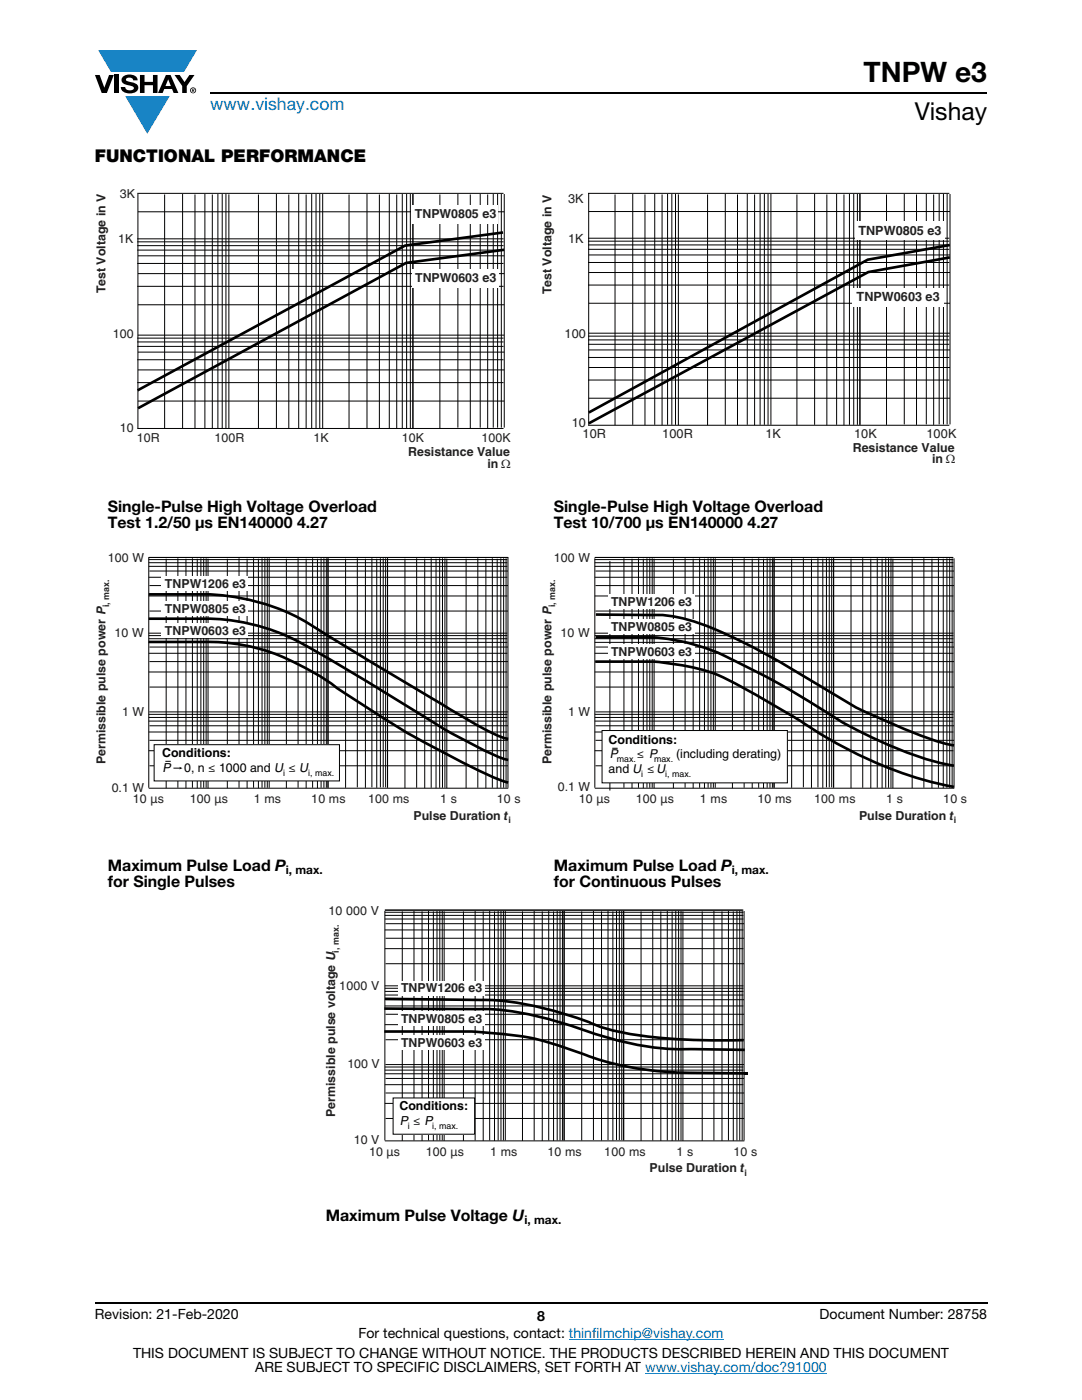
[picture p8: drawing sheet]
<svg xmlns="http://www.w3.org/2000/svg" width="216mm" height="279mm" viewBox="0 0 216 279" stroke-linecap="round" stroke-linejoin="round" font-family="sans-serif">
<g fill="#147fc3">
<path d="M19.6 10h19.7l-2.6 4.3h-1.1h-13.5z"/>
<path d="M25 19.2h8.9l-4.5 7.5z"/>
</g>
<g fill="#000">
<path d="M18.9 15h1l.9 2.5 1-2.5h.9l-1.4 3.6h-1zM22.9 15h.9v3.6h-.9zM24.6 15.3a2.1 2.1 0 0 1 2.8 .3l.1 .4h-.9a.79 .79 0 0 0-.7-.5 .79 .79 0 0 0-.8 .4l.3 .3 1 .2a1.08 1.08 0 0 1 1.2 1 1.08 1.08 0 0 1-1.1 1.2 1.73 1.73 0 0 1-2.4-1.2h.9a.96 .96 0 0 0 .8 .6 .96 .96 0 0 0 .9-.4 1.31 1.31 0 0 0-1.2-.6 1.03 1.03 0 0 1-1.1-.6 1.03 1.03 0 0 1 .2-1.1zM27.9 15h.9v1.3h1.7v-1.3h.9v3.6h-.9v-1.6h-1.7v1.6h-.9zM34.8 15h1.1l.9 1.4 1-1.4h1l-1.5 2.2v1.4h-.9v-1.4z"/>
<path d="M33.6 15.9l.5 1.3h-1.1zM33.1 15l-1.6 3.6h1l.3-.8h1.5l.3 .8h1l-1.6-3.6z"/>
<path d="M38.4 17.8h.2v.2h-.2zM38.3 17.7v.7h.1v-.3l.4 .3-.2-.3 .2-.2-.1-.2z"/>
<path d="M38.1 18a.46 .46 0 0 1 .9 0 .46 .46 0 0 1-.9 0zM37.9 18a.6 .6 0 0 0 1.2 0 .6 .6 0 0 0-1.2 0z"/>
</g>
<path d="M42 18.6h155M18.9 260h178.1" fill="none" stroke="#000" stroke-width=".36"/>
<path d="M113.5 267.3h30.9M128.7 274h36.3" fill="none" stroke="#007ec4" stroke-width=".2"/>
<path d="M18.9 37.4h83v56.5h-83z" fill="#fff"/>
<g fill="none" stroke="#000" stroke-width=".2">
<path d="M27.4 38.6h73.1M27.5 38.7v46.7M32.9 38.8v46.7M36.4 38.7v46.7M38.9 38.8v46.7M40.9 38.7v46.7M42.4 38.8v46.7M43.5 38.7v46.7M44.3 38.7v46.7M45.1 38.7v46.7M45.7 38.8v46.7M51.6 38.8v46.7"/>
<path d="M55.2 38.7v46.7M57.6 38.8v46.7M59.6 38.7v46.7M61.1 38.8v46.7M62.2 38.7v46.7M63.1 38.7v46.7M63.8 38.7v46.7M64.4 38.7v46.7M69.6 38.8v46.7M73.2 38.7v46.7M75.7 38.8v46.7M77.7 38.7v46.7"/>
<path d="M79.2 38.8v46.7M80.3 38.7v46.7M81.1 38.7v46.7M81.9 38.7v46.7M82.4 38.7v46.7M87.8 38.8v46.6M91.4 38.7v46.6M93.8 38.8v46.6M95.8 38.7v46.6M97.3 38.8v46.6M98.4 38.7v46.6M99.3 38.7v46.6"/>
<path d="M100 38.7v46.6M100.6 38.7v46.6M27.4 48.3h73.1M27.4 49h73.1M27.4 49.9h73.1M27.4 52.6h73.1M27.4 57.1h73.1M27.4 47.7h73.1M27.5 51.1h73.1M27.5 54.6h73.1M27.5 42.3h73.1M27.4 67.5h73.1"/>
<path d="M27.4 68.2h73.1M27.4 69.1h73.1M27.4 71.8h73.1M27.4 76.4h73.1M27.5 66.9h73.1M27.5 70.3h73.1M27.5 73.8h73.1M27.5 60.8h73.1M27.4 85.5h73.1M27.5 80h73.1"/>
</g>
<path d="M100.4 46.4l-19.6 2.6-53.3 28.9M100.6 49.9l-19.6 2.6-53.5 29" fill="none" stroke="#000" stroke-width=".53"/>
<g fill="#fff">
<path d="M82.1 40.9h17.3v3.7h-17.3z"/>
<path d="M82.2 53.8h17.3v3.7h-17.3z"/>
<path d="M107.9 38.3h83v54.7h-83z"/>
</g>
<g fill="none" stroke="#000" stroke-width=".2">
<path d="M117.3 38.6h72.1M117.5 38.5v46.3M122.7 38.8v46.1M126.3 38.7v46.1M128.7 38.8v46.1M130.6 38.7v46.1M132.1 38.8v46.1M133.2 38.7v46.1M134.1 38.7v46.1M134.8 38.7v46.1M135.4 38.8v46.1M141.2 38.8v46.1"/>
<path d="M144.7 38.7v46.1M147.2 38.8v46.1M149.1 38.7v46.1M150.6 38.8v46.1M151.7 38.7v46.1M152.5 38.7v46.1M153.3 38.7v46.1M153.8 38.7v46.1M159 38.8v46.1M162.5 38.7v46.1M165 38.8v46.1M166.9 38.7v46.1"/>
<path d="M168.4 38.8v46.1M169.5 38.7v46.1M170.4 38.7v46.1M171.1 38.7v46.1M171.6 38.7v46.1M176.9 38.8v46M180.4 38.7v46M182.9 38.8v46M184.8 38.7v46M186.3 38.8v46M187.4 38.7v46M188.3 38.7v46"/>
<path d="M189 38.7v46M189.6 38.7v46M117.3 48.1h72.1M117.3 48.9h72.1M117.3 49.8h72.1M117.3 52.4h72.1M117.3 56.9h72.1M117.3 47.5h72.1M117.5 50.9h72.1M117.5 54.4h72.1M117.5 42.2h72.1M117.3 67.1h72.1"/>
<path d="M117.3 67.8h72.1M117.3 68.7h72.1M117.3 71.3h72.1M117.3 75.8h72.1M117.4 66.5h72.1M117.5 69.8h72.1M117.5 73.3h72.1M117.5 60.5h72.1M117.5 79.5h72.1M117.3 84.9h72.1"/>
</g>
<path d="M189.5 48.9l-16.4 2.9-55.6 30.5M189.5 51.4l-16.2 2.9-55.8 30.2" fill="none" stroke="#000" stroke-width=".53"/>
<g fill="#fff">
<path d="M170.7 44.1h17.9v3.7h-17.9z"/>
<path d="M170.1 57.5h18.3v3.7h-18.3z"/>
<path d="M18.9 110.1h85v54.6h-85z"/>
</g>
<g fill="none" stroke="#000" stroke-width=".2">
<path d="M29.7 118.9h71.5M29.7 115.2h71.5M29.7 113h71.5M29.7 112.3h71.5M29.7 111.7h71.5M29.8 116.9h71.6M29.8 114h71.6M33.2 111.5v45.8M35.5 111.4v45.8M37.1 111.5v45.8M38.4 111.4v45.8M39.4 111.5v45.8"/>
<path d="M40.1 111.4v45.8M40.6 111.4v45.8M41.1 111.4v45.8M41.5 111.5v45.8M45.4 111.5v45.8M47.7 111.4v45.8M49.3 111.5v45.8M50.6 111.4v45.8M51.6 111.5v45.8M52.3 111.4v45.8M52.9 111.4v45.8M53.3 111.4v45.8"/>
<path d="M53.7 111.4v45.8M57.1 111.5v45.8M59.5 111.4v45.8M61.1 111.5v45.8M62.4 111.4v45.8M63.3 111.5v45.8M64.1 111.4v45.8M64.6 111.4v45.8M65.1 111.4v45.8M65.4 111.4v45.8M69 111.5v45.7M71.3 111.4v45.7"/>
<path d="M72.9 111.5v45.7M74.2 111.4v45.7M75.2 111.5v45.7M75.9 111.4v45.7M76.5 111.4v45.7M76.9 111.4v45.7M77.3 111.4v45.8M80.8 111.5v45.8M83.1 111.4v45.8M84.7 111.5v45.8M86 111.4v45.8M87 111.5v45.8"/>
<path d="M87.7 111.4v45.8M88.3 111.4v45.8M88.8 111.4v45.8M89.2 111.5v45.8M93 111.5v45.8M95.3 111.4v45.8M97 111.5v45.8M98.2 111.4v45.8M99.2 111.5v45.8M99.9 111.4v45.8M100.5 111.4v45.8M101 111.4v45.8"/>
<path d="M101.4 111.2v46M101.4 111.3h-71.7v45.9M29.7 126.4h71.5M29.7 134.1h71.5M29.7 130.4h71.5M29.7 128.2h71.5M29.7 127.5h71.5M29.7 126.8h71.5M29.8 137.1h71.6M29.8 121.9h71.6M29.8 132h71.6M29.8 129.1h71.6"/>
<path d="M29.7 157.3h71.7M29.7 149.8h71.5M29.7 146.1h71.5M29.7 143.9h71.5M29.7 143.2h71.5M29.7 142.6h71.5M29.8 142.1h71.5M29.8 152.8h71.6M29.8 147.7h71.6M29.8 144.8h71.6"/>
</g>
<g fill="#fff">
<path d="M32.3 114.9h17.1v3h-17.1z"/>
<path d="M32.3 120h17.1v3h-17.1z"/>
<path d="M32.3 124.3h17.1v3h-17.1z"/>
<path d="M30.8 148.6h36.9v7.3h-36.9z"/>
</g>
<path d="M30.8 148.6h36.9v7.3h-36.9zM33 151.9h1.1M34.6 153.3h1.4" fill="none" stroke="#000" stroke-width=".2"/>
<path d="M35.8 153l.6 .3-.6 .3 .1-.3z" fill="#000"/>
<path d="M29.7 118.6h11.9a43.6 43.6 0 0 1 23.7 8.2l23.8 14.3a79.6 79.6 0 0 0 11.6 6.2l.7 .1M29.6 128.1h11.9a38.3 38.3 0 0 1 19.4 5.2 45.7 45.7 0 0 1 7.1 4.5 187.9 187.9 0 0 0 32.5 18.1l.9 .3M29.7 123.5h11.9a41.6 41.6 0 0 1 21.7 6.6l18.3 11a112.7 112.7 0 0 0 19.1 10.4l.7 .1" fill="none" stroke="#000" stroke-width=".53"/>
<path d="M107.9 110.1h85.1v54.6h-85.1z" fill="#fff"/>
<g fill="none" stroke="#000" stroke-width=".2">
<path d="M118.7 111.3h71.5M118.7 118.9h71.5M118.7 115.2h71.5M118.7 113h71.5M118.7 112.3h71.5M118.7 111.7h71.5M118.7 111.4v45.8M118.8 116.9h71.6M118.8 114h71.6M121.7 112v45.8M124.5 111.4v45.8M126.1 111.5v45.8"/>
<path d="M127.4 111.4v45.8M128.4 111.5v45.8M129.1 111.4v45.8M129.7 111.4v45.8M130.1 111.4v45.8M130.5 111.5v45.8M134.4 111.5v45.8M136.7 111.4v45.8M138.3 111.5v45.8M139.6 111.4v45.8M140.6 111.5v45.8M141.3 111.4v45.8"/>
<path d="M141.9 111.4v45.8M142.3 111.4v45.8M142.7 111.4v45.8M146.1 111.5v45.8M148.5 111.4v45.8M150.1 111.5v45.8M151.4 111.4v45.8M152.4 111.5v45.8M153.1 111.4v45.8M153.6 111.4v45.8M154.1 111.4v45.8M154.5 111.4v45.8"/>
<path d="M158 111.5v45.7M160.3 111.4v45.7M161.9 111.5v45.7M163.2 111.4v45.7M164.2 111.5v45.7M164.9 111.4v45.7M165.5 111.4v45.7M166 111.4v45.7M166.3 111.4v45.8M169.8 111.5v45.8M172.1 111.4v45.8M173.8 111.5v45.8"/>
<path d="M175 111.4v45.8M176 111.5v45.8M176.7 111.4v45.8M177.3 111.4v45.8M177.8 111.4v45.8M178.2 111.5v45.8M182 111.5v45.8M184.3 111.4v45.8M186 111.5v45.8M187.2 111.4v45.8M188.2 111.5v45.8M188.9 111.4v45.8"/>
<path d="M189.5 111.4v45.8M190 111.4v45.8M190.4 111.4v45.8M118.7 126.4h71.5M118.7 134.1h71.5M118.7 130.4h71.5M118.7 128.2h71.5M118.7 127.5h71.5M118.7 126.8h71.5M118.8 137.1h71.6M118.8 121.9h71.6M118.8 132h71.6"/>
<path d="M118.8 129.1h71.6M118.7 157.3h71.7M118.7 149.8h71.5M118.7 146.1h71.5M118.7 143.9h71.5M118.7 143.2h71.5M118.7 142.6h71.5M118.8 142.1h71.5M118.8 152.8h71.6M118.8 147.7h71.6M118.8 144.8h71.6"/>
</g>
<g fill="#fff">
<path d="M121.3 118.6h17.2v3h-17.2z"/>
<path d="M121.3 123.5h17.2v3h-17.2z"/>
<path d="M121.3 128.5h17.2v3h-17.2z"/>
</g>
<path d="M118.8 132h11.7a40.3 40.3 0 0 1 19.9 6.4l7.1 4.2a131.4 131.4 0 0 0 17.6 9.8 70.2 70.2 0 0 0 15.2 4.6M118.9 127.2h5.3a43.8 43.8 0 0 1 12 .9l.9 .1a43.1 43.1 0 0 1 11.1 4.5 210.7 210.7 0 0 1 20.5 11.8 86.2 86.2 0 0 0 19.7 7.9l1.9 .4M118.9 122.6l11.7 .1a23.5 23.5 0 0 1 9.8 2 115 115 0 0 1 16.1 7.9l14.3 8.6 1.8 .8a113.9 113.9 0 0 0 16.6 6.6l1.2 .2" fill="none" stroke="#000" stroke-width=".53"/>
<path d="M120.1 145.8h37v10.4h-37z" fill="#fff"/>
<path d="M120.1 145.8h37v10.4h-37zM122.2 149.3h1" fill="none" stroke="#000" stroke-width=".2"/>
<path d="M64.8 180.4h86.3v54.7h-86.3z" fill="#fff"/>
<g fill="none" stroke="#000" stroke-width=".2">
<path d="M76.8 181.6h71.5M76.8 196.7h71.5M76.8 189.3h71.5M76.8 185.6h71.5M76.8 198.6h71.5M76.8 183.4h71.5M76.8 197.9h71.5M76.8 182.7h71.5M76.8 197.2h71.5M76.8 182.1h71.5M76.8 181.8v45.8M76.9 192.3h71.6"/>
<path d="M76.9 187.2h71.6M76.9 199.5h71.6M76.9 184.3h71.6M80.3 181.9v45.8M82.6 181.8v45.8M84.2 181.9v45.8M85.5 181.8v45.8M86.5 181.9v45.8M87.2 181.8v45.8M87.8 181.8v45.8M88.2 181.8v45.8M88.6 181.9v45.8"/>
<path d="M92.5 181.9v45.8M94.8 181.8v45.8M96.4 181.9v45.8M97.7 181.8v45.8M98.7 181.9v45.8M99.4 181.8v45.8M100 181.8v45.8M100.4 181.8v45.8M100.8 181.8v45.8M104.3 181.9v45.8M106.6 181.8v45.8M108.2 181.9v45.8"/>
<path d="M109.5 181.8v45.8M110.5 181.9v45.8M111.2 181.8v45.8M111.7 181.8v45.8M112.2 181.8v45.8M112.6 181.8v45.8M116.1 181.9v45.7M118.4 181.8v45.7M120 181.9v45.7M121.3 181.8v45.7M122.3 181.9v45.7M123 181.8v45.7"/>
<path d="M123.6 181.8v45.7M124.1 181.8v45.7M124.4 181.8v45.8M127.9 181.9v45.8M130.3 181.8v45.8M131.9 181.9v45.8M133.2 181.8v45.8M134.1 181.9v45.8M134.8 181.8v45.8M135.4 181.8v45.8M135.9 181.8v45.8M136.3 181.9v45.8"/>
<path d="M140.1 181.9v45.8M142.5 181.8v45.8M144.1 181.9v45.8M145.4 181.8v45.8M146.3 181.9v45.8M147 181.8v45.8M147.6 181.8v45.8M148.1 181.8v45.8M148.5 181.8v45.8M76.8 204.5h71.5M76.8 216.5h71.5M76.8 200.8h71.5"/>
<path d="M76.8 214.3h71.5M76.8 213.6h71.5M76.8 212.9h71.5M76.9 212.5h71.5M76.9 207.5h71.6M76.9 218.1h71.6M76.9 202.4h71.6M76.9 215.2h71.6M76.8 227.7h71.7M76.8 220.2h71.5M76.9 223.2h71.6"/>
</g>
<g fill="#fff">
<path d="M79.4 195.7h17.3v3h-17.3z"/>
<path d="M79.4 201.9h17.3v2.9h-17.3z"/>
<path d="M79.4 206.6h17.3v2.9h-17.3z"/>
</g>
<path d="M76.8 199.3l19.3 .3a62.9 62.9 0 0 1 23.5 5.3 62.2 62.2 0 0 0 17.6 2.6l11.2 .1M76.7 205.9h17.6a61.6 61.6 0 0 1 20.5 3.9 59 59 0 0 0 22.7 4.3l11 .1M76.7 201.3l19 .1a40.6 40.6 0 0 1 12.8 1.7l5 1.5a73.3 73.3 0 0 0 19.2 4.7l15.9 .2" fill="none" stroke="#000" stroke-width=".53"/>
<path d="M78.4 219.1h16.3v7.3h-16.3z" fill="#fff"/>
<path d="M78.4 219.1h16.3v7.3h-16.3z" fill="none" stroke="#000" stroke-width=".2"/>
<text font-size="5.6" x="172.3" y="16.4">TNPW e3</text>
<text font-size="4.9" x="182.5" y="24">Vishay</text>
<text font-size="3.5" fill="#007ec4" x="42" y="21.9">www.vishay.com</text>
<text font-size="3.5" x="18.9" y="32.3">FUNCTIONAL PERFORMANCE</text>
<g font-size="3.2">
<text x="21.5" y="102.2">Single-Pulse High Voltage Overload</text>
<text x="21.5" y="105.3">Test 1.2/50 μs EN140000 4.27</text>
<text x="110.5" y="102.2">Single-Pulse High Voltage Overload</text>
<text x="110.5" y="105.3">Test 10/700 μs EN140000 4.27</text>
<text x="21.5" y="173.9">Maximum Pulse Load P</text>
<text x="110.5" y="173.9">Maximum Pulse Load P</text>
<text x="21.5" y="177">for Single Pulses</text>
<text x="110.5" y="177">for Continuous Pulses</text>
<text x="65" y="243.7">Maximum Pulse Voltage U</text>
</g>
<g font-size="2.8">
<text x="18.9" y="263.3">Revision: 21-Feb-2020</text>
<text x="107.2" y="263.6">8</text>
<text x="163.6" y="263.3">Document Number: 28758</text>
<text x="71.5" y="267.1">For technical questions, contact: thinfilmchip@vishay.com</text>
<text x="26.5" y="271">THIS DOCUMENT IS SUBJECT TO CHANGE WITHOUT NOTICE. THE PRODUCTS DESCRIBED HEREIN AND THIS DOCUMENT</text>
<text x="50.9" y="273.8">ARE SUBJECT TO SPECIFIC DISCLAIMERS, SET FORTH AT www.vishay.com/doc?91000</text>
</g>
<g font-size="2.5" fill="#231f20">
<text x="23.9" y="39.5">3K</text>
<text x="113.4" y="40.5">3K</text>
<text x="82.8" y="43.5">TNPW0</text>
<text x="91.4" y="43.5">805</text>
<text x="96.2" y="43.5">e3</text>
<text x="171.3" y="46.9">TNPW0805 e3</text>
<text x="23.6" y="48.5">1K</text>
<text x="113.4" y="48.5">1K</text>
<text x="21.1" y="58.6" transform="rotate(-90 21.1 58.6)">Test Voltage in V</text>
<text x="82.8" y="56.3">TNPW0603</text>
<text x="96.3" y="56.3">e3</text>
<text x="110.1" y="58.8" transform="rotate(-90 110.1 58.8)">Test Voltage in V</text>
<text x="170.9" y="60.2">TNPW0603 e3</text>
<text x="22.5" y="67.4">100</text>
<text x="112.6" y="67.4">100</text>
<text x="23.9" y="86.3">10</text>
<text x="27.3" y="88.2">10R</text>
<text x="42.8" y="88.2">100R</text>
<text x="62.5" y="88.2">1K</text>
<text x="80.2" y="88.2">10K</text>
<text x="96.1" y="88.2">100K</text>
<text x="114.1" y="85.3">10</text>
<text x="116.2" y="87.5">10R</text>
<text x="132.1" y="87.5">100R</text>
<text x="152.7" y="87.5">1K</text>
<text x="170.4" y="87.5">10K</text>
<text x="184.9" y="87.5">100K</text>
<text x="81.5" y="91">Resistance Value</text>
<text x="97.3" y="93.4">in Ω</text>
<text x="170.2" y="90.1">Resistance Value</text>
<text x="186" y="92.5">in Ω</text>
<text x="21.5" y="112.2">100 W</text>
<text x="110.5" y="112.2">100 W</text>
<text x="32.9" y="117.3">TNPW1206 e3</text>
<text x="32.9" y="122.3">TNPW0</text>
<text x="41.6" y="122.3">805 e3</text>
<text x="121.9" y="121">TNPW1206 e3</text>
<text x="121.9" y="125.9">TNPW0</text>
<text x="130.6" y="125.9">805 e3</text>
<text x="22.8" y="127.2">10 W</text>
<text x="32.9" y="126.7">TNPW0603 e3</text>
<text x="111.8" y="127.2">10 W</text>
<text x="121.9" y="130.9">TNPW0603 e3</text>
<text x="24.3" y="142.8">1 W</text>
<text x="113.4" y="142.8">1 W</text>
<text x="21.1" y="152.5" transform="rotate(-90 21.1 152.5)">Permissible pulse power P</text>
<text x="110.1" y="152.5" transform="rotate(-90 110.1 152.5)">Permissible pulse power P</text>
<text x="22.3" y="158">0.1 W</text>
<text x="26.5" y="160.4">10 µs</text>
<text x="37.8" y="160.3">100 µs</text>
<text x="50.7" y="160.3">1 ms</text>
<text x="62.1" y="160.3">10 ms</text>
<text x="73.5" y="160.3">100 ms</text>
<text x="87.8" y="160.3">1 s</text>
<text x="99.1" y="160.3">10 s</text>
<text x="111.3" y="157.8">0.1 W</text>
<text x="115.5" y="160.4">10 µs</text>
<text x="126.9" y="160.3">100 µs</text>
<text x="139.7" y="160.3">1 ms</text>
<text x="151.1" y="160.3">10 ms</text>
<text x="162.5" y="160.3">100 ms</text>
<text x="176.9" y="160.3">1 s</text>
<text x="188.2" y="160.3">10 s</text>
<text x="82.5" y="163.6">Pulse Duration t</text>
<text x="171.4" y="163.6">Pulse Duration t</text>
<text x="65.5" y="182.6">10 000 V</text>
<text x="67.7" y="197.6">1000 V</text>
<text x="80" y="198.1">TNPW1206 e3</text>
<text x="80" y="204.2">TNPW0</text>
<text x="80" y="208.9">TNPW0603 e3</text>
<text x="88.7" y="204.2">805 e3</text>
<text x="69.3" y="213.2">100 V</text>
<text x="66.9" y="222.9" transform="rotate(-90 66.9 222.9)">Permissible pulse voltage U</text>
<text x="70.6" y="228.4">10 V</text>
<text x="73.6" y="230.7">10 µs</text>
<text x="85" y="230.7">100 µs</text>
<text x="97.8" y="230.7">1 ms</text>
<text x="109.2" y="230.7">10 ms</text>
<text x="120.6" y="230.7">100 ms</text>
<text x="129.6" y="234">Pulse Duration t</text>
<text x="135" y="230.7">1 s</text>
<text x="146.3" y="230.7">10 s</text>
</g>
<g font-size="2.5">
<text x="121.4" y="148.4">Conditions:</text>
<text x="32.4" y="151.1">Conditions:</text>
<text x="32.5" y="154.1">P</text>
<text x="36.8" y="154.1">0, n</text>
<text x="41.6" y="154.1">≤ 1000 and</text>
<text x="54.7" y="154.1">U</text>
<text x="57.6" y="154.1">≤</text>
<text x="59.7" y="154.1">U</text>
<text x="121.4" y="154.3">and</text>
<text x="121.7" y="151.4">P</text>
<text x="126.2" y="154.3">U</text>
<text x="127.1" y="151.4">≤</text>
<text x="129.1" y="154.3">≤</text>
<text x="129.5" y="151.4">P</text>
<text x="131" y="154.3">U</text>
<text x="134.9" y="151.4">(including derating)</text>
<text x="79.7" y="221.6">Conditions:</text>
<text x="79.8" y="224.6">P ≤</text>
<text x="84.7" y="224.6">P</text>
</g>
<g font-size="2.4">
<text x="57" y="174.4">i, max.</text>
<text x="146" y="174.4">i, max.</text>
<text x="104.6" y="244.3">i, max.</text>
</g>
<g font-size="1.8" fill="#231f20">
<text x="21.8" y="121.2" transform="rotate(-90 21.8 121.2)">i, max.</text>
<text x="110.8" y="121.2" transform="rotate(-90 110.8 121.2)">i, max.</text>
<text x="101.4" y="164.3">i</text>
<text x="190.3" y="164.3">i</text>
<text x="67.6" y="190.1" transform="rotate(-90 67.6 190.1)">i, max.</text>
<text x="148.6" y="234.7">i</text>
</g>
<g font-size="1.8">
<text x="56.5" y="154.8">i</text>
<text x="61.5" y="154.8">i, max.</text>
<text x="123.1" y="152.1">max.</text>
<text x="127.9" y="155">i</text>
<text x="130.5" y="152.1">max.</text>
<text x="132.7" y="155">i, max.</text>
<text x="81.4" y="225.3">i</text>
<text x="86.2" y="225.3">i, max.</text>
</g>
</svg>
